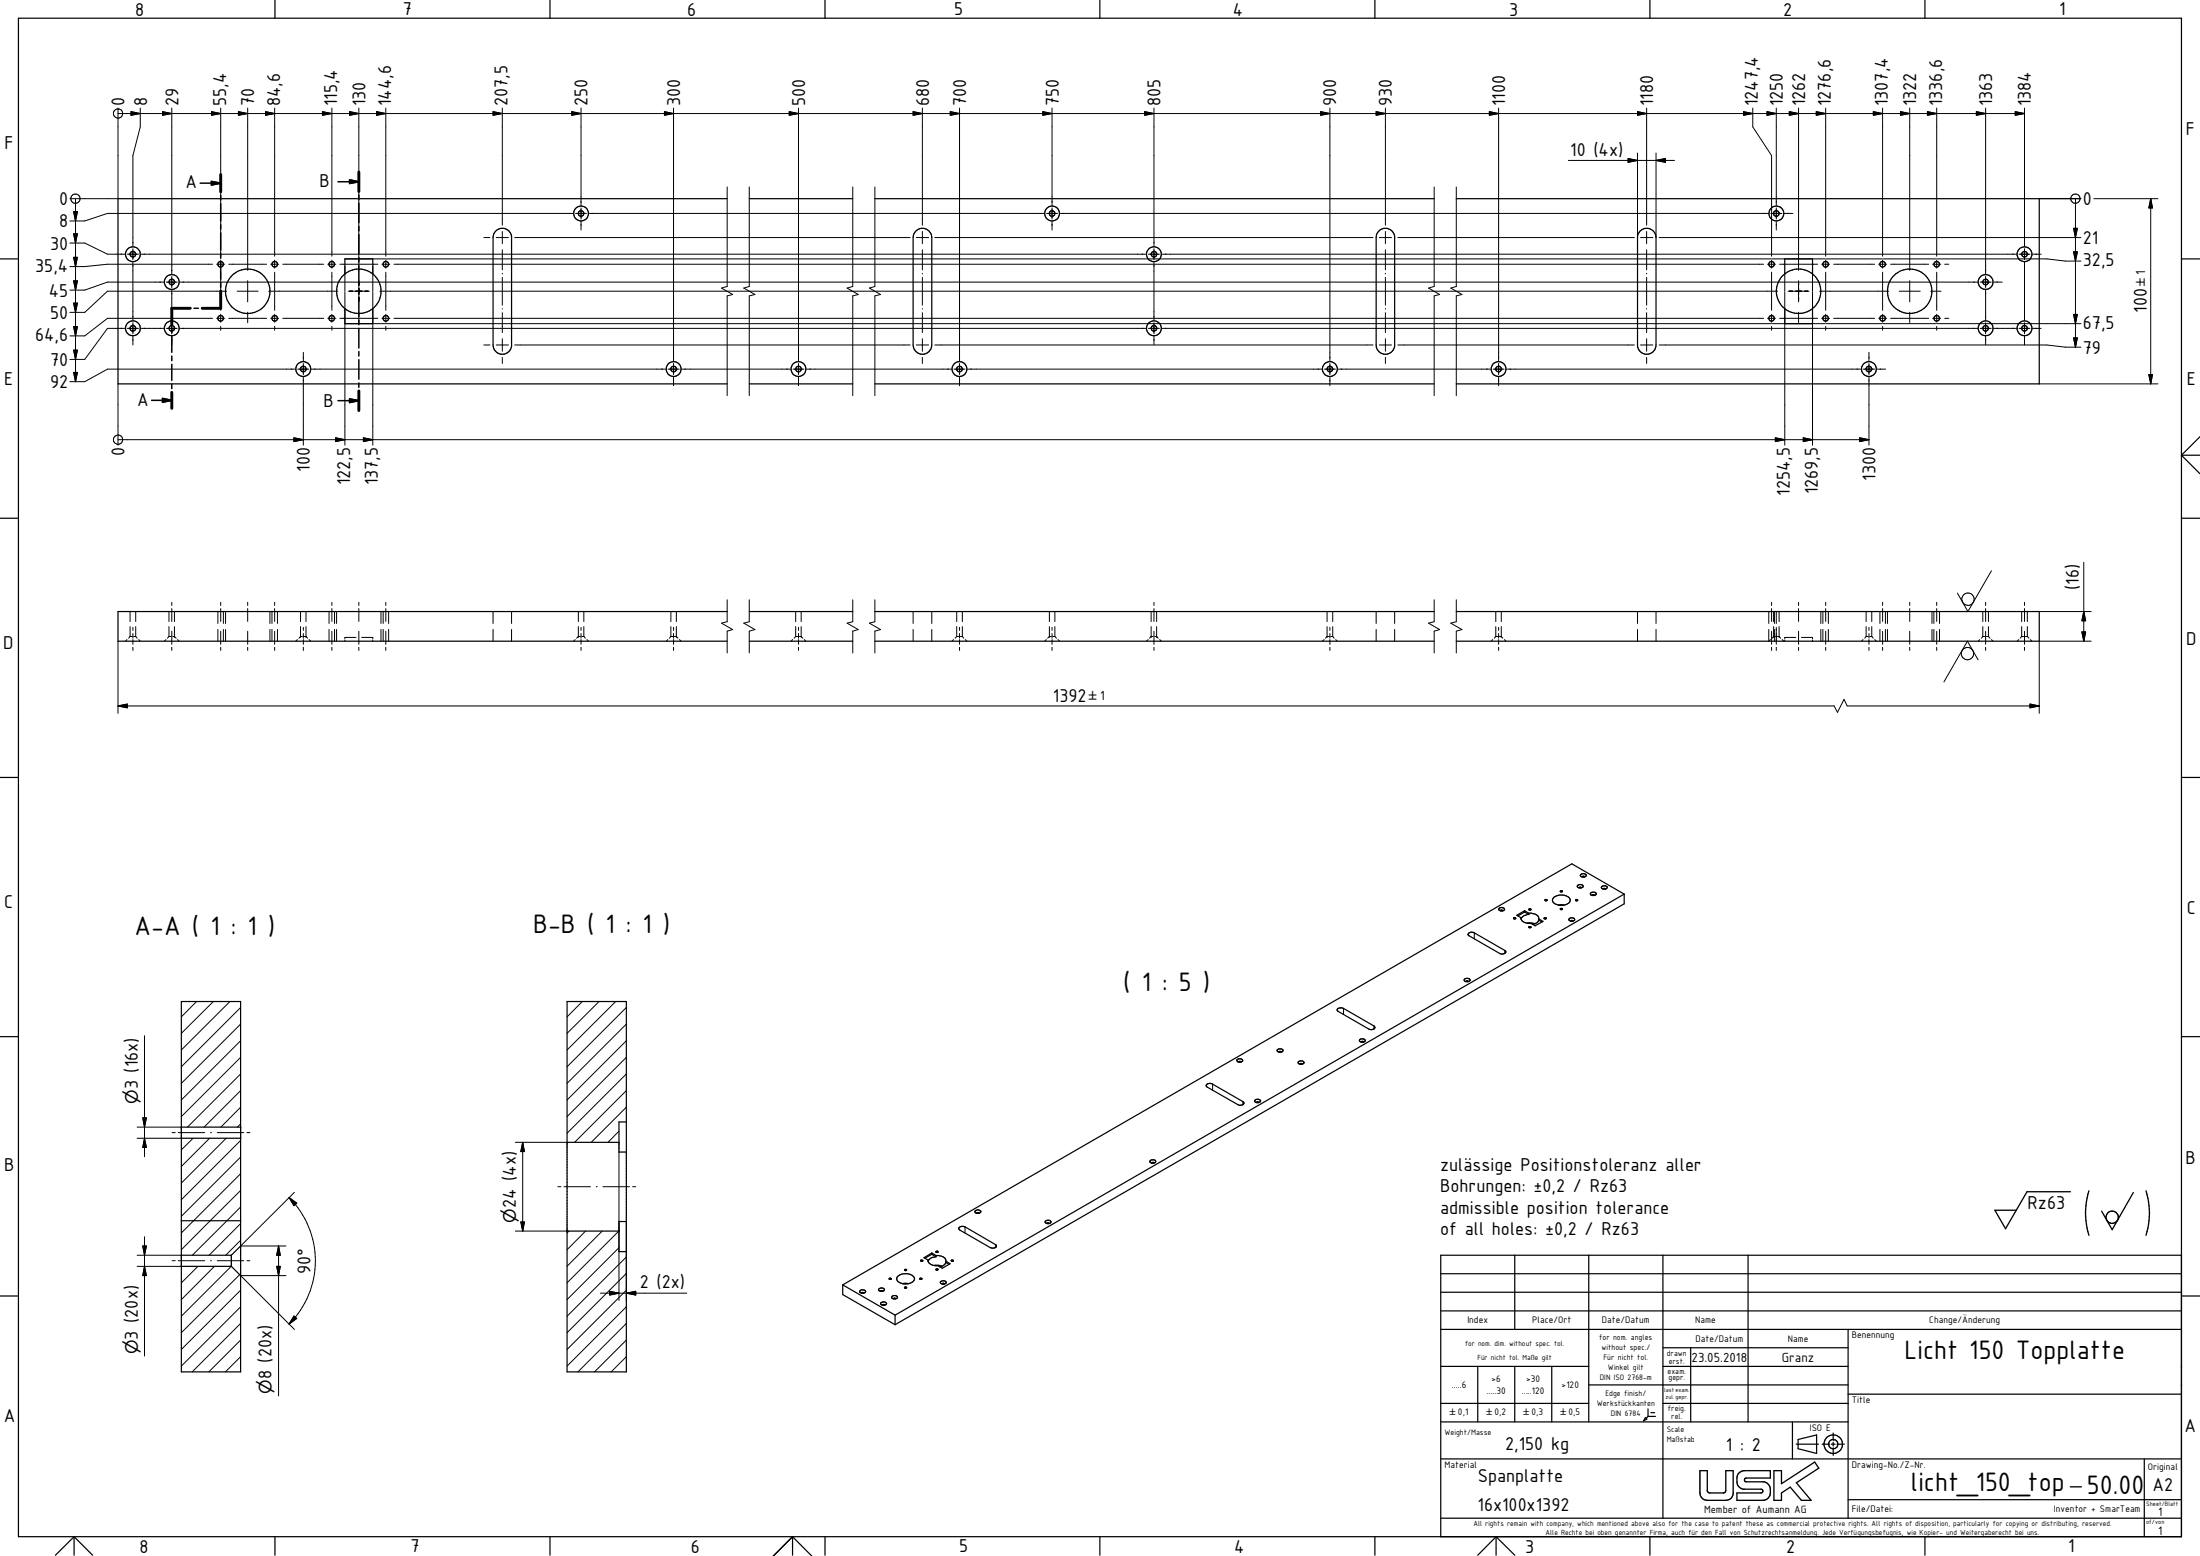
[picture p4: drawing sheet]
<svg xmlns="http://www.w3.org/2000/svg" width="594mm" height="420mm" viewBox="0 0 594 420" stroke-linecap="round" stroke-linejoin="round" font-family="sans-serif">
<g fill="none" stroke="#000" stroke-width=".33">
<path d="M74.2 -.1v5M148.5 -.1v5M222.8 -.1v5M297 -.1v5M371.3 -.1v5M445.5 -.1v5M519.8 -.1v5M5 4.9h584.1v410h-584.1zM196.4 53.7h-164.5v50h164.5M202.3 53.7h28M236.2 53.7h151.1M393.2 53.7h157.5v50h-157.5"/>
<path d="M0 69.9h5M93.1 74v-4.1h7.6v4.1M93.1 74a6 6 0 0 1 7.6 0M93.1 74a6 6 0 0 0 0 9.3M100.7 74a6 6 0 0 1 0 9.3M133.8 62.5a2.5 2.5 0 0 1 2.6-.8 2.5 2.5 0 0 1 1.7 2.1v29.7a2.51 2.51 0 0 1-2.6 2.2 2.51 2.51 0 0 1-2.4-2.5v-29l.3-1.2zM247.3 62.5a2.51 2.51 0 0 1 2.7-.7 2.51 2.51 0 0 1 1.6 2.4v29a2.52 2.52 0 0 1-2.5 2.5 2.52 2.52 0 0 1-2.5-2.5v-29l.2-1.2zM372.3 62.5a2.5 2.5 0 0 1 2.6-.8 2.5 2.5 0 0 1 1.7 2.1v29.7a2.51 2.51 0 0 1-2.7 2.2 2.51 2.51 0 0 1-2.3-2.5v-29l.1-.8zM442.8 62.5a2.52 2.52 0 0 1 2.8-.7 2.52 2.52 0 0 1 1.6 2.4v29a2.51 2.51 0 0 1-2.3 2.5 2.51 2.51 0 0 1-2.7-2.2v-29.7zM481.9 74v-4.1h7.5v4.1M481.9 74a5.9 5.9 0 0 1 7.5 0M481.9 74a5.9 5.9 0 0 0 0 9.3"/>
<path d="M489.4 74a6 6 0 0 1 0 9.3M589.1 69.9h5M93.1 83.3a6.1 6.1 0 0 0 7.6 0M93.1 83.3v4.1h7.6v-4.1M481.9 83.3v4.1h7.5v-4.1M481.9 83.3a6 6 0 0 0 7.5 0M202.3 103.7h28M236.2 103.7h151.1M594.1 117.9l-5 5M0 139.9h5M589.1 122.9l5 5M589.1 122.9h5"/>
<path d="M589.1 139.9h5M196.4 165.1h-164.5v8h164.5M202.3 173.1h28M202.3 165.1h28M236.2 173.1h151.1M236.2 165.1h151.1M393.2 165.1h157.5v8h-157.5M0 209.9h5M589.1 209.9h5M425.9 239.2a.92 .92 0 0 1 1.6 .2 .87 .87 0 0 1-.9 .4 .87 .87 0 0 1-.7-.6zM426.4 239.7l.2-.1 .4 .1M426.9 236.1a.93 .93 0 0 1 1.4 .4 .81 .81 0 0 1-.8 .4 .81 .81 0 0 1-.7-.7z"/>
<path d="M427.2 236.7h.6M427.2 236.7v.1M427.8 236.7v.1M432.5 239.4l1-.2 .5 .4a.83 .83 0 0 1-.8 .5 .83 .83 0 0 1-.7-.6zM396.5 252.1a1.32 1.32 0 0 1 1.6-.2l8.2 4.7a.49 .49 0 0 1 .3 .6 .49 .49 0 0 1-.6 .4l-1.1-.2-8.2-4.7-.3-.3zM404.7 245.4a.93 .93 0 0 1 1.6 .2 .88 .88 0 0 1-.9 .4 .88 .88 0 0 1-.7-.6zM405.2 245.9l.2-.1 .4 .1M408.7 247.9l.5-.1 .1 .2-.3 .2-.3-.2zM410.7 248a1.9 1.9 0 0 0 2 1.3h.7l1.1 .7 2.2-1.2-1.2-.7M411.7 245.9l-2.1 1.2 1.1 .7v.3a2.2 2.2 0 0 1 2.1-1.2M411.7 245.9l1.1 .7M411.7 245.9v.4"/>
<path d="M411.7 246.3l1.1 .6M411.7 246.3l-1.8 1M412.3 249.3l.8-.1 1.4 .2M412.8 246.6a2.04 2.04 0 0 1 2.7 1.9M412.8 246.6v.3M412.9 250.2h.5v.3h-.5zM413 245.4l.4 .1v.2h-.5zM414.5 249.4l-.6 .2M415.5 248.5l-.5 .7-.5 .2M415.5 248.5l.9 .5M417 247.9l.5-.1v.2l-.2 .2-.3-.2zM417.2 243h.6a.28 .28 0 0 1-.3 .3 .28 .28 0 0 1-.3-.3z"/>
<path d="M419.7 242.2a3 3 0 0 1 4.3 .7 1.44 1.44 0 0 1-1.6 1.5 2.82 2.82 0 0 1-3.2-1.1l.1-.7zM420.8 244.4h1.6M421.3 245.4l.4-.1 .2 .2-.4 .1zM421.4 240.6l.4-.1 .1 .2-.4 .1zM423.8 248a.81 .81 0 0 1 .8-.2 .81 .81 0 0 1 .6 .7 .97 .97 0 0 1-1.6-.2zM424.2 248.7h.5M424.2 248.7h.1M424.7 248.7h.1M425.5 243l.2-.1 .4 .2-.5 .2zM429.6 241.1a1.16 1.16 0 0 1 1.4 .1 .82 .82 0 0 1-.7 .7 .82 .82 0 0 1-.9-.6zM430 241.7h.5M430 241.7v.1"/>
<path d="M430.5 241.7v.1M432.9 240.1l.3-.2 .3 .2M438.6 241.4l-14.2-8.1-196.8 113.6M438.6 241.4l-196.9 113.7M438.6 241.4v2.7l-196.9 113.6M0 279.9h5M49 270.4h16v100h-16zM153.1 270.4h16v100h-16zM361.1 272.5a1.69 1.69 0 0 1 1.7-.2l8.2 4.7a.5 .5 0 0 1 .2 .7 .5 .5 0 0 1-.5 .3l-1.1-.2-8.2-4.7-.3-.2zM395.4 264.5a.95 .95 0 0 1 1.6 .2 .96 .96 0 0 1-1.6-.1zM395.9 265.1l.3-.3 .3 .3M589.1 279.9h5"/>
<path d="M325.8 292.9a1.36 1.36 0 0 1 1.6-.2l8.5 5a.96 .96 0 0 1-.7 .8 .96 .96 0 0 1-1-.2l-8.2-4.7-.3-.4zM334 286.2a.95 .95 0 0 1 1.6 .2 .88 .88 0 0 1-.9 .4 .88 .88 0 0 1-.7-.6zM334.5 286.8l.3-.2 .3 .2M338.8 297.2a.95 .95 0 0 1 1.6 .2 .91 .91 0 0 1-1.6-.2zM339.3 297.7l.2-.2 .4 .2M344.9 283.5l.4-.3 .9 .1 .2 .2a.78 .78 0 0 1-.7 .6 .78 .78 0 0 1-.8-.6zM345.4 284.1l.1-.2 .5 .2M350.6 286.7a.93 .93 0 0 1 1.5 .3 .85 .85 0 0 1-.8 .4 .85 .85 0 0 1-.7-.6zM351 287.3h.6M351 287.3h.1M351.6 287.3h.1M367.1 280.8a.82 .82 0 0 1 .9-.3 .82 .82 0 0 1 .6 .6 .94 .94 0 0 1-1.5-.2z"/>
<path d="M367.6 281.4l.2-.2 .4 .2M49 307.4h16M49 304.4h16M153.1 308.5h14M169.1 303h-2v8.1h2M310.6 313.4a.88 .88 0 0 1 1.5 .3 .95 .95 0 0 1-1.6-.1zM311 314l.2-.1 .4 .1M49 329.6h16M49 338.9h13.5M62.5 338.9v3M65 336.4l-2.5 2.5M153.1 332.4h14"/>
<path d="M169.1 329.8h-2v8.2h2M251.6 338.4v.3M251.6 338.7l1.2 .7M251.6 338.7l-1.8 1M251.6 338.4l-2.1 1.2 1.1 .7a1.47 1.47 0 0 0 1.6 1.4M251.6 338.4l1.2 .6M252.8 339.4a2.21 2.21 0 0 0-2.2 1.2M252.8 339v.4M252.8 339a2.22 2.22 0 0 1 2.6 1.4v.5M252.8 337.9l.3-.1 .2 .3-.2 .1zM259 331.5l.7-.3 .9 .1 8.2 4.8a.54 .54 0 0 1 .2 .7 .54 .54 0 0 1-.7 .2l-.9-.1-8.2-4.8-.3-.4zM263.4 326.9a1.04 1.04 0 0 1 1.5 .2 .91 .91 0 0 1-1.6 .1z"/>
<path d="M263.8 327.6l.1-.2 .5 .2M282.2 329.8a.82 .82 0 0 1 .9-.4 .82 .82 0 0 1 .7 .7 .87 .87 0 0 1-.9 .4 .87 .87 0 0 1-.7-.7zM282.7 330.4l.2-.2 .4 .2M409 338.9v20.1M429 338.9v45.1M449 338.9v71.1M472 338.9v45.1M589.1 338.9h-200v76M0 350h5M49 341.9h13.5M62.5 341.9l2.5 2.5M227.6 346.9l14.1 8.2"/>
<path d="M227.6 346.9v2.7l14.1 8.1M232.2 348.6l.4-.3h.6l.5 .4a.82 .82 0 0 1-.8 .5 .82 .82 0 0 1-.7-.6zM232.6 349.2a.31 .31 0 0 1 .3-.2 .31 .31 0 0 1 .3 .2M237.3 348.1a.89 .89 0 0 1 1.5 .2 .87 .87 0 0 1-.8 .4 .87 .87 0 0 1-.7-.6zM237.7 348.7l.2-.2 .4 .2M237.9 351.7l1-.1 .5 .3a.85 .85 0 0 1-.8 .6 .85 .85 0 0 1-.8-.6zM238.3 352.5l.1-.3 .5 .3M240.1 345.2l.4-.1 .2 .2-.4 .2zM240.9 350a.81 .81 0 0 1 .9-.2 .81 .81 0 0 1 .5 .7 1.01 1.01 0 0 1-1.5-.2zM241.2 350.7l.3-.2 .4 .2M241.7 355.1v2.6M242.4 344.7a3.2 3.2 0 0 1 4.5 .4 1.77 1.77 0 0 1-2 1.6 2.38 2.38 0 0 1-2.8-1.4z"/>
<path d="M243.7 346.6h1.6M244.2 342.9v.1M244.3 342.8h.3l.2 .2-.4 .1zM244.4 347.5l.4 .2-.4 .2-.2-.1zM244.8 347.6h.1M248.4 345.3l.4-.2 .1 .3-.3 .1zM248.6 340.3l.6 .1a.28 .28 0 0 1-.3 .2 .28 .28 0 0 1-.3-.3zM252.2 341.7h1.1l1.1 .2M252.8 342.7h.5a.28 .28 0 0 1-.3 .3 .28 .28 0 0 1-.2-.3zM253.9 346.1a.91 .91 0 0 1 1.6 .3 .83 .83 0 0 1-.9 .4 .83 .83 0 0 1-.7-.7zM254.4 341.9l-.6 .2M254.4 346.7l.2-.2 .4 .2"/>
<path d="M255.4 340.9l.9 .5M255.4 340.6l1.2 .6-2.1 1.3-1.2-.7-1.1-.1M255.4 340.9l-.3 .5-.7 .5M256.9 340.3l.6 .1a.28 .28 0 0 1-.4 .2 .28 .28 0 0 1-.2-.3zM389 343.9h200.1M389 348.9h200.1M389.1 354h200M389.1 359h200M499.1 359v50.9M589.1 350h5M389.1 369h39.9M389.1 379h39.9"/>
<path d="M399 369v15M409 369v15M419 369v15M429 374h70.1M449 369h50.1M449 363.9h50.1M449 379h50.1M456.5 363.9v20.1M499.1 376.5h90M389.1 393.9h200M389.1 384h110M444.3 382.8l.4 .4-.9 .5z"/>
<path d="M445 382.5h2M445 380.4v2.1M445 382.5l-.5 .5M445.8 381.5h1M484 384v9.9M485 390h6M485.5 388.7l5-1.2v5l-5-1.3zM492 390h2.1M494.5 390h1M495 387v1.9M495 389.5v1M495 390.9v2.1"/>
<path d="M496 390h2M579 393.9v21M20 414.9l5 5M20 414.9l-5 5M20 414.9v5M74.2 414.9v5M148.5 414.9v5M214 414.9l5.1 5.2M214 414.9l-5.1 5.2M214 414.9v5M222.8 414.9v5M297 414.9v5"/>
<path d="M371.3 414.9v5M389.1 409.9h200M404 414.9l5 5M404 414.9l-5 5M404 414.9v5M445.5 414.9v5M499.1 405h90M519.8 414.9v5"/>
<circle cx="156.9" cy="57.6" r=".76"/>
<circle cx="156.9" cy="57.6" r="2"/>
<circle cx="284.1" cy="57.6" r="2.01"/>
<circle cx="284.1" cy="57.7" r=".74"/>
<circle cx="479.6" cy="57.6" r=".77"/>
<circle cx="479.7" cy="57.6" r="2"/>
<circle cx="35.9" cy="68.7" r="2"/>
<circle cx="35.9" cy="68.7" r=".74"/>
<circle cx="46.4" cy="76.1" r="2.01"/>
<circle cx="46.4" cy="76.2" r=".74"/>
<circle cx="59.6" cy="71.4" r=".77"/>
<circle cx="66.9" cy="78.7" r="6"/>
<circle cx="74.2" cy="71.4" r=".77"/>
<circle cx="89.6" cy="71.4" r=".76"/>
<circle cx="104.2" cy="71.4" r=".76"/>
<circle cx="311.6" cy="68.6" r="2"/>
<circle cx="311.6" cy="68.7" r=".75"/>
<circle cx="478.4" cy="71.4" r=".75"/>
<circle cx="493" cy="71.4" r=".77"/>
<circle cx="508.4" cy="71.4" r=".76"/>
<circle cx="515.7" cy="78.7" r="6"/>
<circle cx="523" cy="71.4" r=".76"/>
<circle cx="536.2" cy="76.1" r=".75"/>
<circle cx="536.2" cy="76.2" r="2"/>
<circle cx="546.7" cy="68.6" r="2"/>
<circle cx="546.7" cy="68.6" r=".74"/>
<circle cx="35.9" cy="88.6" r="2.01"/>
<circle cx="35.9" cy="88.7" r=".76"/>
<circle cx="46.4" cy="88.7" r=".76"/>
<circle cx="46.4" cy="88.6" r="2"/>
<circle cx="59.6" cy="85.9" r=".75"/>
<circle cx="74.2" cy="85.9" r=".75"/>
<circle cx="81.9" cy="99.6" r="2"/>
<circle cx="81.9" cy="99.6" r=".75"/>
<circle cx="89.6" cy="85.9" r=".76"/>
<circle cx="104.2" cy="85.9" r=".74"/>
<circle cx="181.9" cy="99.7" r="2.01"/>
<circle cx="181.9" cy="99.7" r=".75"/>
<circle cx="215.6" cy="99.7" r="2.01"/>
<circle cx="215.6" cy="99.7" r=".74"/>
<circle cx="259.1" cy="99.6" r=".73"/>
<circle cx="259.1" cy="99.6" r="2.01"/>
<circle cx="311.6" cy="88.6" r="2.01"/>
<circle cx="311.6" cy="88.6" r=".74"/>
<circle cx="359.1" cy="99.6" r="2.01"/>
<circle cx="359.1" cy="99.7" r=".74"/>
<circle cx="404.7" cy="99.7" r=".76"/>
<circle cx="404.7" cy="99.7" r="2.01"/>
<circle cx="478.4" cy="86" r=".75"/>
<circle cx="493" cy="86" r=".76"/>
<circle cx="504.7" cy="99.7" r="2.01"/>
<circle cx="504.7" cy="99.7" r=".74"/>
<circle cx="508.4" cy="85.9" r=".74"/>
<circle cx="523" cy="86" r=".76"/>
<circle cx="536.2" cy="88.6" r=".75"/>
<circle cx="536.2" cy="88.6" r="2.01"/>
<circle cx="546.7" cy="88.6" r="2.02"/>
<circle cx="546.7" cy="88.6" r=".73"/>
<circle cx="495" cy="389.9" r="1.25"/>
<circle cx="495" cy="390" r="2.52"/>
</g>
<g fill="none" stroke="#000" stroke-width=".27">
<path d="M31.9 29.2v24.5h-13M31.9 30.7h514.8M35.4 30.2l2.5 .5-2.5 .4zM37.9 29.2v5.1l-2 7.7v24.5M43.9 30.2l2.5 .5-2.5 .4zM46.4 29.2v44.8M57.1 30.2l2.5 .5-2.5 .4zM59.6 29.2v40M64.4 30.2l2.5 .5-2.5 .4zM66.9 29.2v43.8M71.7 30.2l2.5 .5-2.5 .4zM74.2 29.2v40"/>
<path d="M87.1 30.2l2.5 .5-2.5 .4zM89.6 29.2v40M94.4 30.2l2.5 .5-2.5 .4zM96.9 29.2v43.8M101.7 30.2l2.5 .5-2.5 .4zM104.2 29.2v40M133.1 30.2l2.5 .5-2.5 .4zM135.6 29.2v31.6M154.4 30.2l2.5 .5-2.5 .4zM156.9 29.2v26.3M179.4 30.2l2.5 .5-2.5 .4zM181.9 29.2v68.3"/>
<path d="M213.1 30.2l2.5 .5-2.5 .4zM215.6 29.2v68.3M246.6 30.2l2.5 .5-2.5 .4zM249.1 29.2v31.6M256.6 30.2l2.5 .5-2.5 .4zM259.1 29.2v68.3M281.6 30.2l2.5 .5-2.5 .4zM284.1 29.2v26.3M309.1 30.2l2.5 .5-2.5 .4zM311.6 29.2v37.3M356.6 30.2l2.5 .5-2.5 .4zM359.1 29.2v68.3"/>
<path d="M371.6 30.2l2.5 .5-2.5 .4zM374.1 29.2v31.6M402.2 30.2l2.5 .5-2.5 .4zM404.7 29.2v68.3M442.2 30.2l2.4 .5-2.4 .4zM444.6 29.2v31.6M470.8 30.2l2.5 .5-2.5 .4zM473.3 29.2v5.1l5.1 7.7v15.5M477.2 30.2l2.5 .5-2.5 .4zM479.7 29.2v26.3M483.2 30.2l2.5 .5-2.5 .4zM485.7 29.2v43.8"/>
<path d="M490.5 30.2l2.5 .5-2.5 .4zM493 29.2v40M505.9 30.2l2.5 .5-2.5 .4zM508.4 29.2v40M513.2 30.2l2.5 .5-2.5 .4zM515.7 29.2v43.8M520.5 30.2l2.5 .5-2.5 .4zM523 29.2v40M533.7 30.2l2.5 .5-2.5 .4zM536.2 29.2v44.8M544.2 30.2l2.5 .5-2.5 .4zM546.7 29.2v37.3"/>
<path d="M19.9 57.2h1l-.5 2.5zM20.4 53.7v49.4M154.7 57.6h-125.7l-6.1 2.1h-4M155.4 57.6h3M156.9 56.1v3.1M156.9 59.8v2.3M159.1 57.6h122.8M196.4 50.5v26.9l-1.6 .4 3 1.7-1.4 .4v26.9M202.3 50.5v26.9l-1.5 .4 3.1 1.7-1.6 .4v26.9M230.3 50.5v26.9l-1.6 .4 3.1 1.7-1.5 .4v26.9M236.2 50.5v26.9l-1.4 .4 3 1.7-1.6 .4v26.9M282.6 57.6h3"/>
<path d="M284.1 56.1v3.1M284.1 59.8v2.3M286.3 57.6h191.2M387.3 50.5v26.9l-1.6 .4 3.1 1.7-1.5 .4v26.9M393.2 50.5v26.9l-1.4 .4 3 1.7-1.6 .4v26.9M423.5 43.3h28.7M439.6 42.8l2.6 .5-2.6 .5zM442.2 41.3v22.7M447.2 43.3l2.5-.5v1zM447.2 41.3v22.7M478.2 57.6h3M478.4 57.8v11.4"/>
<path d="M479.7 56.1v3.1M479.7 59.8v2.3M481.9 57.6h2.2M550.7 53.7h11.2M560.4 53.7v40M565.4 53.7h17.3M580.8 53.7l.4 2.4h-.9zM580.8 53.7v50M18.9 65.6h4l6.1 3h4.7M19.9 63.1h1l-.5 2.5zM19.9 69.5h1l-.5 2.5zM19.9 75.8h1l-.5 2.5z"/>
<path d="M34.4 68.6h3M35.8 71.3h-6.8l-6.1 .7h-4M35.9 67.2v2.9M35.9 70.8v15.7M36 71.3h21.4M38 68.6h21.5M44.2 76.2h-15.2l-6.1 2.1h-4M44.9 76.2h3M46.3 78.6h-17.3l-6.1 5.7h-4M46.4 74.7v3M46.4 78.3v8.2M46.5 78.6h14.7"/>
<path d="M48.5 76.2h18.3M58.5 71.3h2.2M59.6 70.2v2.2M59.6 73.5v5M59.6 78.8v5M59.7 68.6h14.4M61.8 71.3h5M64 78.6h5.7M66.9 75.8v5.7M67 76.2h29.8M67 71.3h5M72.6 78.6h18.6"/>
<path d="M73.1 71.3h2.2M74.2 70.2v2.2M74.2 73.5v5M74.2 78.8v5M74.3 68.6h15.2M76.4 71.3h11M88.5 71.3h2.2M89.6 70.2v2.2M89.6 73.5v5M89.6 78.8v5M89.7 68.6h14.4M91.8 71.3h5"/>
<path d="M93.1 71.9v6.6M93.1 78.8v41.4M93.1 69.9h11M94.1 78.6h5.6M96.9 75.8v5.7M97 76.2h38.6M97 71.3h5M100.7 71.9v6.6M100.7 78.8v41.4M102.6 78.6h33M103.1 71.3h2.2M104.2 70.2v2.2"/>
<path d="M104.2 73.5v5M104.2 78.8v5M104.3 68.6h31.3M104.3 69.9h31.3M106.4 71.3h29.2M130.6 64.2h1.7M134 64.2h3.3M135.6 62.5v3.3M135.6 67.5v5.4M135.6 73.8v.2M135.6 74.9v7.5M135.8 78.6h113.2"/>
<path d="M135.8 68.6h113.2M135.8 76.2h113.2M135.8 71.3h113.2M135.8 69.9h113.2M139 64.2h106.8M247.4 64.2h3.4M249.1 62.5v3.3M249.1 67.5v5.4M249.1 73.8v.2M249.1 74.9v7.5M249.2 78.6h124.8M249.2 68.6h60.3"/>
<path d="M249.2 76.2h124.8M249.2 71.3h62.3M249.2 69.9h62.3M252.4 64.2h59.1M310.1 68.6h3M311.6 67.2v2.9M311.6 70.8v15.7M311.7 71.3h62.3M311.7 64.2h59.1M311.7 69.9h62.3M313.8 68.6h60.2M372.5 64.2h3.3"/>
<path d="M374.1 62.5v3.3M374.1 67.5v5.4M374.1 73.8v.2M374.1 74.9v7.5M374.2 78.6h70.4M374.2 68.6h70.4M374.2 76.2h70.4M374.2 71.3h70.4M374.2 69.9h70.4M377.5 64.2h63.8M443 64.2h3.3M444.6 62.5v3.3"/>
<path d="M444.6 67.5v5.4M444.6 73.8v.2M444.6 74.9v7.5M444.8 78.6h35.2M444.8 68.6h33.5M444.8 76.2h40.8M444.8 71.3h31.4M444.8 69.9h33.5M448 64.2h98.6M477.3 71.3h2.1M478.4 70.2v2.2M478.4 73.5v5"/>
<path d="M478.4 78.8v5M478.5 68.6h14.4M478.5 69.9h14.4M480.5 71.3h5.1M481.9 74v4.5M481.9 78.8v41.4M482.8 78.6h5.7M485.7 75.8v5.7M485.8 76.2h29.8M485.8 71.3h5M489.4 74v4.5M489.4 78.8v41.4"/>
<path d="M491.3 78.6h18.7M491.9 71.3h2.2M493 70.2v2.2M493 73.5v5M493 78.8v5M493.1 68.6h15.2M493.1 69.9h15.2M495.2 71.3h11M507.3 71.3h2.2M508.4 70.2v2.2M508.4 73.5v5M508.4 78.8v5"/>
<path d="M508.5 68.6h14.4M508.5 69.9h14.4M510.5 71.3h5.1M512.9 78.6h5.6M515.7 75.8v5.7M515.8 76.2h18.2M515.8 71.3h5M521.4 78.6h2.8M521.9 71.3h2.2M523 70.2v2.2M523 73.5v5M523 78.8v5"/>
<path d="M523.1 68.6h21.4M523.1 69.9h23.5M525.1 71.3h1.1M534.7 76.2h3M536.2 74.7v3M536.2 78.3v8.2M538.3 76.2h2.4M545.2 68.6h3M546.7 67.2v2.9M546.7 70.8v15.7M546.8 64.2h15.1M546.8 69.9h5.9l5.1 .6h4.1"/>
<path d="M548.8 68.6h2.4M559.9 61.7h1.1l-.6 2.5zM559.9 68h1.1l-.6 2.5zM19.9 81.8h1l-.5 2.5zM19.9 88.2h1l-.5 2.5zM19.9 94.6h1l-.5 2.4zM33.7 88.7h-4.7l-6.1 8.3h-4M34.4 88.7h3M35.8 86h-6.8l-6.1 4.7h-4M35.9 87.1v3M35.9 90.8v2.4M36 86h10.3"/>
<path d="M38 88.7h6.2M44.9 88.7h3M46.4 87.1v3M46.4 90.8v2.4M46.5 86h10.9M48.5 88.7h11M58.5 86h2.2M59.6 84.9v2.1M59.6 88.1v1.1M59.7 88.7h14.4M61.8 86h5M66.9 84.3v2.8"/>
<path d="M67 86h5M73.1 86h2.2M74.2 84.9v2.1M74.2 88.1v1.1M74.3 88.7h15.2M76.4 86h11M79.7 99.7h-50.7l-6.1 3.4h-4M80.4 99.7h3M81.9 95.1v2.4M81.9 98.2v3M84.1 99.7h95.6M88.5 86h2.2"/>
<path d="M89.6 84.9v2.1M89.6 88.1v1.1M89.7 88.7h14.4M91.8 86h5M93.1 87.4h11M96.9 84.3v2.8M97 86h5M103.1 86h2.2M104.2 84.9v2.1M104.2 88.1v1.1M104.3 88.7h31.3M104.3 87.4h31.3"/>
<path d="M106.4 86h29.2M130.6 93.2h1.7M134 93.2h3.3M135.6 83.3v.2M135.6 84.4v5.4M135.6 91.5v3.3M135.6 96.5v1.7M135.8 88.7h113.2M135.8 86h113.2M135.8 87.4h113.2M139 93.2h106.8M180.4 99.7h3"/>
<path d="M181.9 98.2v3M184.1 99.7h29.3M214.1 99.7h3M215.6 98.2v3M217.8 99.7h39.1M247.4 93.2h3.4M249.1 83.3v.2M249.1 84.4v5.4M249.1 91.5v3.3M249.1 96.5v1.7M249.2 88.7h60.3M249.2 86h62.3"/>
<path d="M249.2 87.4h62.3M252.4 93.2h59.1M257.6 99.7h3M259.1 98.2v3M261.3 99.7h95.7M310.1 88.7h3M311.6 87.1v3M311.6 90.8v2.4M311.7 86h62.3M311.7 87.4h62.3M311.7 93.2h59.1M313.8 88.7h60.2"/>
<path d="M357.6 99.7h3M359.1 98.2v3M361.3 99.7h41.2M372.5 93.2h3.3M374.1 83.3v.2M374.1 84.4v5.4M374.1 91.5v3.3M374.1 96.5v1.7M374.2 88.7h70.4M374.2 86h70.4M374.2 87.4h70.4M377.5 93.2h63.8"/>
<path d="M403.2 99.7h3M404.7 98.2v3M406.8 99.7h95.7M443 93.2h3.3M444.6 83.3v.2M444.6 84.4v5.4M444.6 91.5v3.3M444.6 96.5v1.7M444.8 88.7h33.5M444.8 86h31.4M444.8 87.4h33.5M448 93.2h88.1"/>
<path d="M477.3 86h2.1M478.4 84.9v2.1M478.4 88.1v1.1M478.5 88.7h14.4M478.5 87.4h14.4M480.5 86h5.1M485.7 84.3v2.8M485.8 86h5M491.9 86h2.2M493 84.9v2.1M493 88.1v1.1M493.1 88.7h15.2"/>
<path d="M493.1 87.4h15.2M495.2 86h11M503.2 99.7h3M504.7 95.1v2.4M504.7 98.2v3M506.8 99.7h2.4M507.3 86h2.2M508.4 84.9v2.1M508.4 88.1v1.1M508.5 88.7h14.4M508.5 87.4h14.4M510.5 86h5.1"/>
<path d="M515.7 84.3v2.8M515.8 86h5M521.9 86h2.2M523 84.9v2.1M523 88.1v1.1M523.1 88.7h10.9M523.1 87.4h13M525.1 86h1.1M534.7 88.7h3M536.2 87.1v3M536.2 90.8v2.4M536.3 87.4h10.3"/>
<path d="M536.3 93.2h10.3M538.3 88.7h6.2M545.2 88.7h3M546.7 87.1v3M546.7 90.8v2.4M546.8 87.4h15.1M546.8 93.2h5.9l5.1 .5h4.1M548.8 88.7h2.4M559.9 84.9h1.1l-.6 2.5zM559.9 91.2h1.1l-.6 2.5zM19.9 100.6h1l-.5 2.5zM31.9 103.7v16.5"/>
<path d="M31.9 118.7h472.8M79.4 118.2l2.5 .5-2.5 .5zM81.9 101.8v18.4M90.6 118.2l2.5 .5-2.5 .5zM98.1 118.2l2.6 .5-2.6 .5zM181.9 101.8v2.4M215.6 101.8v2.4M259.1 101.8v2.4M359.1 101.8v2.4M404.7 101.8v2.4M479.4 118.2l2.5 .5-2.5 .5zM486.9 118.2l2.5 .5-2.5 .5z"/>
<path d="M502.2 118.2l2.5 .5-2.5 .5zM504.7 101.8v18.4M550.7 103.7h32M580.3 101.2h.9l-.4 2.5zM537.8 154.1l-6.4 11-2.8-5M562.7 151.8v21.3M31.9 173.1v19.5M34.3 172.7l-.4 .4M35.1 165.1v2.7M35.1 169.2v2.7M35.1 171.9h.5M35.1 171.9l-.4 .4"/>
<path d="M35.9 169.4v.8M35.9 171.1v1.2M35.9 172.7v1.3M35.9 174.8v.8M36.1 171.9h.5M36.6 165.1v2.7M36.6 169.2v2.7M36.6 171.9l.4 .4M37.5 172.7l.4 .4M44.8 172.7l-.4 .4M45.6 171.9h.5M45.6 171.9l-.4 .4"/>
<path d="M45.6 165.1v2.7M45.6 169.2v2.7M46.4 162.6v.9M46.4 164.3v3.5M46.4 170.5v3.5M46.4 174.8v.8M46.6 171.9h.5M47.1 171.9h.1M47.1 171.9l.5 .4M47.1 165.1v2.7M47.1 169.2v2.7M48 172.7l.4 .4"/>
<path d="M58.8 165.1v3.3M58.8 170v3.1M59.6 162.6v.9M59.6 164.3v3.5M59.6 170.5v3.5M59.6 174.8v.8M60.3 165.1v3.3M60.3 170v3.1M60.9 165.1v3.3M60.9 170v3.1M66.9 162.6v.9M66.9 164.3v3.5"/>
<path d="M66.9 170.5v3.5M66.9 174.8v.8M72.9 165.1v3.3M72.9 170v3.1M73.4 165.1v3.3M73.4 170v3.1M74.2 162.6v.9M74.2 164.3v3.5M74.2 170.5v3.5M74.2 174.8v.8M74.9 165.1v3.3M74.9 170v3.1"/>
<path d="M80.3 172.7l-.4 .4M81.1 171.9h.1M81.1 165.1v2.7M81.1 169.2v2.7M81.1 171.9h.6M81.1 171.9l-.4 .4M81.9 169.4v.8M81.9 171.1v1.2M81.9 172.7v1.3M81.9 174.8v.8M82.1 171.9h.5M82.6 171.9h.1"/>
<path d="M82.6 165.1v2.7M82.6 169.2v2.7M82.6 171.9l.5 .4M83.5 172.7l.4 .4M88.9 165.1v3.3M88.9 170v3.1M89.6 162.6v.9M89.6 164.3v3.5M89.6 170.5v3.5M89.6 174.8v.8M90.3 165.1v3.3M90.3 170v3.1"/>
<path d="M90.9 165.1v3.3M90.9 170v3.1M93.1 172.8v.3M96.1 172.1h-3v.4M96.9 162.6v.9M96.9 164.3v3.5M96.9 170.5v3.5M96.9 174.8v.8M97.7 172.1h3v.4M100.7 172.8v.3M102.9 165.1v3.3M102.9 170v3.1"/>
<path d="M103.5 165.1v3.3M103.5 170v3.1M104.2 162.6v.9M104.2 164.3v3.5M104.2 170.5v3.5M104.2 174.8v.8M104.9 165.1v3.3M104.9 170v3.1M133.1 165.1v3.3M133.1 170v3.1M138.1 165.1v3.3M138.1 170v3.1"/>
<path d="M155.3 172.7l-.4 .4M156.2 171.9h.1M156.2 165.1v2.7M156.2 169.2v2.7M156.2 171.9h.4M156.2 171.9l-.5 .4M156.9 169.4v.8M156.9 171.1v1.2M156.9 172.7v1.3M156.9 174.8v.8M157.2 171.9h.5M157.7 165.1v2.7"/>
<path d="M157.7 169.2v2.7M157.7 171.9l.4 .4M158.5 172.7l.4 .4M180.3 172.7l-.4 .4M181.2 165.1v2.7M181.2 169.2v2.7M181.2 171.9h.5M181.2 171.9l-.5 .4M181.9 169.4v.8M181.9 171.1v1.2M181.9 172.7v1.3M181.9 174.8v.8"/>
<path d="M182.1 171.9h.5M182.6 171.9h.1M182.6 165.1v2.7M182.6 169.2v2.7M182.6 171.9l.5 .4M183.5 172.7l.4 .4M196.4 162v5.9l-1.6 .4 3 1.7-1.4 .4v5.9M202.3 162v5.9l-1.5 .4 3.1 1.7-1.6 .4v5.9M214 172.7l-.4 .4M214.9 165.1v2.7M214.9 169.2v2.7M214.9 171.9h.5"/>
<path d="M214.9 171.9l-.5 .4M215.6 169.4v.8M215.6 171.1v1.2M215.6 172.7v1.3M215.6 174.8v.8M215.9 171.9h.4M216.3 171.9h.1M216.3 165.1v2.7M216.3 169.2v2.7M216.3 171.9l.5 .4M217.2 172.7l.4 .4M230.3 162v5.9l-1.6 .4 3.1 1.7-1.5 .4v5.9"/>
<path d="M236.2 162v5.9l-1.4 .4 3 1.7-1.6 .4v5.9M246.6 165.1v3.3M246.6 170v3.1M251.6 165.1v3.3M251.6 170v3.1M257.5 172.7l-.4 .4M258.3 165.1v2.7M258.3 169.2v2.7M258.3 171.9h.6M258.3 171.9l-.4 .4M259.1 169.4v.8M259.1 171.1v1.2"/>
<path d="M259.1 172.7v1.3M259.1 174.8v.8M259.4 171.9h.5M259.9 165.1v2.7M259.9 169.2v2.7M259.9 171.9l.4 .4M260.7 172.7l.4 .4M282.5 172.7l-.4 .4M283.4 171.9h.1M283.4 165.1v2.7M283.4 169.2v2.7M283.4 171.9h.4"/>
<path d="M283.4 171.9l-.5 .4M284.1 169.4v.8M284.1 171.1v1.2M284.1 172.7v1.3M284.1 174.8v.8M284.3 171.9h.6M284.9 165.1v2.7M284.9 169.2v2.7M284.9 171.9l.4 .4M285.7 172.7l.4 .4M310 172.7l-.4 .4M310.8 171.9h.1"/>
<path d="M310.8 171.9h.6M310.8 171.9l-.4 .4M310.8 165.1v2.7M310.8 169.2v2.7M311.6 162.6v.9M311.6 164.3v3.5M311.6 170.5v3.5M311.6 174.8v.8M311.9 171.9h.4M312.3 171.9h.1M312.3 171.9l.5 .4M312.3 165.1v2.7"/>
<path d="M312.3 169.2v2.7M313.2 172.7l.4 .4M357.6 172.7l-.5 .4M358.4 171.9h.1M358.4 165.1v2.7M358.4 169.2v2.7M358.4 171.9h.5M358.4 171.9l-.5 .4M359.1 169.4v.8M359.1 171.1v1.2M359.1 172.7v1.3M359.1 174.8v.8"/>
<path d="M359.4 171.9h.5M359.9 165.1v2.7M359.9 169.2v2.7M359.9 171.9l.4 .4M360.7 172.7l.4 .4M371.6 165.1v3.3M371.6 170v3.1M376.6 165.1v3.3M376.6 170v3.1M387.3 162v5.9l-1.6 .4 3.1 1.7-1.5 .4v5.9M393.2 162v5.9l-1.4 .4 3 1.7-1.6 .4v5.9M403.1 172.7l-.4 .4"/>
<path d="M403.9 165.1v2.7M403.9 169.2v2.7M403.9 171.9h.5M403.9 171.9l-.4 .4M404.7 169.4v.8M404.7 171.1v1.2M404.7 172.7v1.3M404.7 174.8v.8M404.9 171.9h.5M405.4 171.9h.1M405.4 165.1v2.7M405.4 169.2v2.7"/>
<path d="M405.4 171.9l.4 .4M406.2 172.7l.5 .4M442.2 165.1v3.3M442.2 170v3.1M447.2 165.1v3.3M447.2 170v3.1M477.6 165.1v3.3M477.6 170v3.1M478.1 172.7l-.4 .4M478.4 162.6v.9M478.4 164.3v3.5M478.4 170.5v3.5"/>
<path d="M478.4 174.8v.8M478.9 171.9h.1M478.9 165.1v2.7M478.9 169.2v2.7M478.9 171.9h.5M478.9 171.9l-.4 .4M479.2 165.1v3.3M479.2 170v3.1M479.7 165.1v3.3M479.7 169.4v4.6M479.7 174.8v.8M479.9 171.9h.5"/>
<path d="M480.4 171.9h.1M480.4 165.1v2.7M480.4 169.2v2.7M480.4 171.9l.4 .4M481.3 172.7l.4 .4M481.9 172.8v.3M484.9 172.1h-3v.4M485.7 162.6v.9M485.7 164.3v3.5M485.7 170.5v3.5M485.7 174.8v.8M486.4 172.1h3v.4"/>
<path d="M489.4 172.8v.3M491.7 165.1v3.3M491.7 170v3.1M492.2 165.1v3.3M492.2 170v3.1M493 162.6v.9M493 164.3v3.5M493 170.5v3.5M493 174.8v.8M493.7 165.1v3.3M493.7 170v3.1M503.1 172.7l-.4 .4"/>
<path d="M503.9 165.1v2.7M503.9 169.2v2.7M503.9 171.9h.5M503.9 171.9l-.4 .4M504.7 169.4v.8M504.7 171.1v1.2M504.7 172.7v1.3M504.7 174.8v.8M504.9 171.9h.5M505.4 165.1v2.7M505.4 169.2v2.7M505.4 171.9l.4 .4"/>
<path d="M506.3 172.7l.4 .4M507.6 165.1v3.3M507.6 170v3.1M508.4 162.6v.9M508.4 164.3v3.5M508.4 170.5v3.5M508.4 174.8v.8M509.1 165.1v3.3M509.1 170v3.1M509.7 165.1v3.3M509.7 170v3.1M515.7 162.6v.9"/>
<path d="M515.7 164.3v3.5M515.7 170.5v3.5M515.7 174.8v.8M521.7 165.1v3.3M521.7 170v3.1M522.2 165.1v3.3M522.2 170v3.1M523 162.6v.9M523 164.3v3.5M523 170.5v3.5M523 174.8v.8M523.7 165.1v3.3"/>
<path d="M523.7 170v3.1M534.2 178.2l-2.9-5.1-6.4 11M534.6 172.7l-.4 .4M535.4 171.9h.5M535.4 171.9l-.4 .4M535.4 165.1v2.7M535.4 169.2v2.7M536.2 162.6v.9M536.2 164.3v3.5M536.2 170.5v3.5M536.2 174.8v.8M536.4 171.9h.5"/>
<path d="M536.9 171.9l.5 .4M536.9 165.1v2.7M536.9 169.2v2.7M537.8 172.7l.4 .4M545.1 172.7l-.4 .4M545.9 171.9h.5M545.9 171.9l-.4 .4M545.9 165.1v2.7M545.9 169.2v2.7M546.7 162.6v.9M546.7 164.3v3.5M546.7 170.5v3.5"/>
<path d="M546.7 174.8v.8M546.9 171.9h.5M547.4 171.9l.5 .4M547.4 165.1v2.7M547.4 169.2v2.7M548.3 172.7l.4 .4M550.7 165.1h14M562.2 170.6h1l-.5 2.5zM562.7 165.1l.5 2.5h-1zM564.7 173.1h-14v19.5M31.9 190.6l2.5-.5v1zM31.9 190.6h463.4l.9 1.8 1.8-3.6 .8 1.8h51.9"/>
<path d="M548.2 190.1l2.5 .5-2.5 .5zM398.1 251.9v1.6M406.3 256.6v.8M39 279.7v32.7M53.1 270.4l-4.1 4.2M57.6 270.4l-8.6 8.6M62.1 270.4l-13.1 13.1M65 276.5l-16 16M65 272l-16 16M157.2 270.4l-4.1 4.2M161.8 270.4l-8.7 8.6M166.3 270.4l-13.2 13.1"/>
<path d="M169.1 276.5l-16 16M169.1 272l-16 16M362.8 272.3v1.7M371 277v.8M65 299l-5.4 5.4M65 294.5l-9.9 9.9M65 290l-14.4 14.4M65 285.5l-16 16M65 281l-16 16M169.1 299l-9.5 9.5M169.1 294.5l-13.9 14M169.1 290l-16 16"/>
<path d="M169.1 285.5l-16 16M169.1 281l-16 16M327.4 292.7v1.7M335.6 297.4v.9M37 304.4h12M37 307.4h12M38.6 301.9h.9l-.5 2.5zM39 307.4l.5 2.5h-.9zM46.5 305.8h.8M48.1 305.8h7.2M52.1 307.4l-3.1 3.1M56.6 307.4l-7.6 7.6"/>
<path d="M56.8 305.8h.3M58.7 305.8h7.1M61.1 307.4l-12.1 12.1M65 316.9l-16 16M65 312.4l-16 16M65 307.9l-16 16.1M65 303.5l-.9 .9M66.7 305.8h.8M139.2 308.5h13.9M141.1 308.5l.5 2.5h-1zM141.1 308.5v23.9M167.1 305.5l-2.9 3"/>
<path d="M167.1 311.1v9.3M37 338.9h12M38.6 336.4h.9l-.5 2.5zM39 333.9v32.3M65 325.9l-13.1 13M65 321.5l-16 16M65 334.9l-4 4M65 330.4l-8.5 8.5M75.2 336.4l.5 2.5h-1zM75.2 336.4v40.5M78.1 323.4l2 1.5-.7 .7zM78.1 323.4a24.1 24.1 0 0 1 0 34.1"/>
<path d="M79.5 322l-14.5 14.4h12.2M139.2 332.4h13.9M140.6 330h1l-.5 2.4zM150.6 320.4h.9M152.3 320.4h7.1M153.6 332.4l-.5 .5M158.1 332.4l-5 5.1M161 320.4h.3M162.6 332.4l-9.5 9.5M162.8 320.4h7.2M167.1 332.4l-14 14M167.1 336.9l-14 14"/>
<path d="M167.1 320.6v30.6M169.1 339.4l-16 16M169.1 329.8v21.4M170.8 320.4h.9M260.6 331.3v1.6M268.8 336.1v.8M37 341.9h12M39 341.9l.5 2.5h-.9zM46.5 340.4h.8M48.1 340.4h7.2M53.5 341.9l-4.5 4.5M56.8 340.4h.3"/>
<path d="M57.9 341.9l-8.9 9M58.7 340.4h7.1M62.4 341.9l-13.4 13.5M64.7 344.2l-15.7 15.7M65 357.4l-13.1 13M65 352.9l-16 16M65 348.4l-16 16M66.7 340.4h.8M74.7 341.9h1l-.5 2.5zM77.2 344.4h-12.2l14.5 14.6M79.4 355.4l.7 .6-2 1.5zM162.1 349.2h23.3"/>
<path d="M164.6 348.7l2.5 .5-2.5 .5zM169.1 349.2l2.6-.5v1zM169.1 357.4l-13.1 13M169.1 352.9l-16 16M169.1 348.4l-16 16M169.1 343.9l-16 16M65 366.3l-4.1 4.1M65 361.8l-8.6 8.6M169.1 366.3l-4.1 4.1M169.1 361.8l-8.6 8.6"/>
<circle cx="31.9" cy="30.6" r="1.25"/>
<circle cx="20.4" cy="53.6" r="1.25"/>
<circle cx="560.5" cy="53.6" r="1.24"/>
<circle cx="31.9" cy="118.7" r="1.25"/>
<circle cx="531.3" cy="176.5" r="1.67"/>
<circle cx="531.4" cy="161.8" r="1.66"/>
</g>
<g fill="#000">
<circle cx="49" cy="304.4" r=".16"/>
<circle cx="65" cy="304.4" r=".16"/>
<circle cx="153.1" cy="332.4" r=".16"/>
<circle cx="167.1" cy="332.4" r=".16"/>
<circle cx="65" cy="344.4" r=".16"/>
<circle cx="589.1" cy="374" r=".18"/>
<circle cx="589.1" cy="369" r=".18"/>
</g>
<g fill="none" stroke="#000" stroke-width=".41">
<path d="M54.1 49.5h5.5M57.1 49l2.5 .5-2.5 .5zM59.6 47.1v4.7M59.6 52.8v1.2M59.6 55v4.7M91.3 49.1h5.6M94.4 48.6l2.5 .5-2.5 .4zM96.9 46.5v5.2M96.9 52.7v1.2M96.9 54.9v5.2M59.6 60.7v1.2M59.6 62.9v4.6"/>
<path d="M59.6 68.5v1.2M59.6 70.7v4.7M59.6 76.4v1.2M59.6 78.6v4.6h-5M96.9 61.1v1.2M96.9 63.3v5.3M96.9 69.6v1.2M96.9 71.8v5.3M96.9 78v1.2M46.4 88.6v1.2M46.4 90.8v4.3M46.4 96.2v1.2"/>
<path d="M46.4 98.4v4.3M51.4 83.2h-5v4.4M52.4 83.2h1.2M96.9 80.2v5.3M96.9 86.5v1.2M96.9 88.7v5.3M96.9 94.9v1.2M96.9 97.1v5.3M40.9 108.1h5.5M43.9 107.6l2.5 .5-2.5 .5zM46.4 103.7v1.2M46.4 105.9v4.4"/>
<path d="M91.3 108.2h5.6M94.4 107.7l2.5 .5-2.5 .5zM96.9 103.4v1.2M96.9 105.6v5.3M459 397.1v6"/>
</g>
<path d="M559.1 321.8h-11.7l-5.8 10-2.9-5h5.7M564.1 321.5a19.9 19.9 0 0 0 0 12.1M571.9 329.3a1.67 1.67 0 0 0-1.6-2.4 1.67 1.67 0 0 0-1.4 2.5 1.67 1.67 0 0 0 2.9 .2M576.1 322l-5.7 10-2.9-5M579.5 321.5a19.9 19.9 0 0 1 0 12.1M459 397.1h2v5.5l.4 .4 .3 .1h3.6l.6-.2 .1-.4v-5.4h2v6.4l-.4 .9-.6 .5-1 .2h-5a2 2 0 0 1-2-2M469.5 397.8l.8-.6 .7-.1h7.1v2h-6.6a.51 .51 0 0 0-.4 .5 .51 .51 0 0 0 .4 .5h4.9a2.41 2.41 0 0 1 1.7 3 2 2 0 0 1-2.1 2h-7v-2h6.5a.51 .51 0 0 0 .5-.5 .51 .51 0 0 0-.5-.5h-4.8a2.34 2.34 0 0 1-1.7-3zM479 397.1h2.1v3.5l8.9-5.8 1.1 1.6-6 4 4 4.7h-2.7l-3-3.5-2.3 1.5v2h-2.1zM559 401.5h3.1" fill="none" stroke="#000" stroke-width=".35"/>
<path d="M59.6 47.1v4.7M96.9 46.5v5.2M59.6 78.6v4.6h-5M51.4 83.2h-5v4.4M46.4 105.9v4.4M96.9 105.6v5.3" fill="none" stroke="#000" stroke-width=".78"/>
<g fill="#000">
<path d="M35.4 30.2l2.5 .5-2.5 .4zM43.9 30.2l2.5 .5-2.5 .4zM57.1 30.2l2.5 .5-2.5 .4zM64.4 30.2l2.5 .5-2.5 .4zM71.7 30.2l2.5 .5-2.5 .4zM87.1 30.2l2.5 .5-2.5 .4zM94.4 30.2l2.5 .5-2.5 .4zM101.7 30.2l2.5 .5-2.5 .4zM133.1 30.2l2.5 .5-2.5 .4zM154.4 30.2l2.5 .5-2.5 .4zM179.4 30.2l2.5 .5-2.5 .4zM213.1 30.2l2.5 .5-2.5 .4z"/>
<path d="M246.6 30.2l2.5 .5-2.5 .4zM256.6 30.2l2.5 .5-2.5 .4zM281.6 30.2l2.5 .5-2.5 .4zM309.1 30.2l2.5 .5-2.5 .4zM356.6 30.2l2.5 .5-2.5 .4zM371.6 30.2l2.5 .5-2.5 .4zM402.2 30.2l2.5 .5-2.5 .4zM442.2 30.2l2.4 .5-2.4 .4zM470.8 30.2l2.5 .5-2.5 .4zM477.2 30.2l2.5 .5-2.5 .4zM483.2 30.2l2.5 .5-2.5 .4zM490.5 30.2l2.5 .5-2.5 .4z"/>
<path d="M505.9 30.2l2.5 .5-2.5 .4zM513.2 30.2l2.5 .5-2.5 .4zM520.5 30.2l2.5 .5-2.5 .4zM533.7 30.2l2.5 .5-2.5 .4zM544.2 30.2l2.5 .5-2.5 .4zM19.9 57.2h1l-.5 2.5zM57.1 49l2.5 .5-2.5 .5zM94.4 48.6l2.5 .5-2.5 .4zM439.6 42.8l2.6 .5-2.6 .5zM447.2 43.3l2.5-.5v1zM580.8 53.7l.4 2.4h-.9zM19.9 63.1h1l-.5 2.5z"/>
<path d="M19.9 69.5h1l-.5 2.5zM19.9 75.8h1l-.5 2.5zM559.9 61.7h1.1l-.6 2.5zM559.9 68h1.1l-.6 2.5zM19.9 81.8h1l-.5 2.5zM19.9 88.2h1l-.5 2.5zM19.9 94.6h1l-.5 2.4zM559.9 84.9h1.1l-.6 2.5zM559.9 91.2h1.1l-.6 2.5zM19.9 100.6h1l-.5 2.5zM43.9 107.6l2.5 .5-2.5 .5zM79.4 118.2l2.5 .5-2.5 .5z"/>
<path d="M90.6 118.2l2.5 .5-2.5 .5zM94.4 107.7l2.5 .5-2.5 .5zM98.1 118.2l2.6 .5-2.6 .5zM479.4 118.2l2.5 .5-2.5 .5zM486.9 118.2l2.5 .5-2.5 .5zM502.2 118.2l2.5 .5-2.5 .5zM580.3 101.2h.9l-.4 2.5zM562.2 170.6h1l-.5 2.5zM562.7 165.1l.5 2.5h-1zM31.9 190.6l2.5-.5v1zM548.2 190.1l2.5 .5-2.5 .5zM38.6 301.9h.9l-.5 2.5z"/>
<path d="M39 307.4l.5 2.5h-.9zM141.1 308.5l.5 2.5h-1zM38.6 336.4h.9l-.5 2.5zM75.2 336.4l.5 2.5h-1zM78.1 323.4l2 1.5-.7 .7zM140.6 330h1l-.5 2.4zM39 341.9l.5 2.5h-.9zM74.7 341.9h1l-.5 2.5zM79.4 355.4l.7 .6-2 1.5zM164.6 348.7l2.5 .5-2.5 .5zM169.1 349.2l2.6-.5v1z"/>
</g>
<g font-size="7.8">
<text x="144" y="251.8">B-B ( 1 : 1 )</text>
<text x="36.3" y="252.4">A-A ( 1 : 1 )</text>
<text x="303.3" y="267.5">( 1 : 5 )</text>
<text x="514.3" y="367">Licht 150 Topplatte</text>
<text x="516" y="402.7">licht_150_top</text>
<text x="563.5" y="403.5">50.00</text>
</g>
<g font-size="5.4">
<text x="36.5" y="4.3">8</text>
<text x="108.8" y="4.1">7</text>
<text x="185.6" y="4.2">6</text>
<text x="257.6" y="4.1">5</text>
<text x="333" y="4.2">4</text>
<text x="407.5" y="4.3">3</text>
<text x="481.5" y="4.2">2</text>
<text x="556.1" y="4.2">1</text>
<text x="33.6" y="28.7" transform="rotate(-90 33.6 28.7)">0</text>
<text x="39.7" y="28.7" transform="rotate(-90 39.7 28.7)">8</text>
<text x="48.2" y="28.7" transform="rotate(-90 48.2 28.7)">29</text>
<text x="61" y="28.7" transform="rotate(-90 61 28.7)">55,4</text>
<text x="68.7" y="28.7" transform="rotate(-90 68.7 28.7)">70</text>
<text x="75.6" y="28.7" transform="rotate(-90 75.6 28.7)">84,6</text>
<text x="91" y="28.7" transform="rotate(-90 91 28.7)">115,4</text>
<text x="98.7" y="28.7" transform="rotate(-90 98.7 28.7)">130</text>
<text x="105.6" y="28.7" transform="rotate(-90 105.6 28.7)">144,6</text>
<text x="137.1" y="28.7" transform="rotate(-90 137.1 28.7)">207,5</text>
<text x="158.7" y="28.7" transform="rotate(-90 158.7 28.7)">250</text>
<text x="183.7" y="28.7" transform="rotate(-90 183.7 28.7)">300</text>
<text x="217.4" y="28.7" transform="rotate(-90 217.4 28.7)">500</text>
<text x="250.9" y="28.7" transform="rotate(-90 250.9 28.7)">680</text>
<text x="260.9" y="28.7" transform="rotate(-90 260.9 28.7)">700</text>
<text x="285.9" y="28.7" transform="rotate(-90 285.9 28.7)">750</text>
<text x="313.3" y="28.7" transform="rotate(-90 313.3 28.7)">805</text>
<text x="360.9" y="28.7" transform="rotate(-90 360.9 28.7)">900</text>
<text x="375.9" y="28.7" transform="rotate(-90 375.9 28.7)">930</text>
<text x="406.4" y="28.7" transform="rotate(-90 406.4 28.7)">1100</text>
<text x="446.4" y="28.7" transform="rotate(-90 446.4 28.7)">1180</text>
<text x="474.7" y="28.7" transform="rotate(-90 474.7 28.7)">1247,4</text>
<text x="481.4" y="28.7" transform="rotate(-90 481.4 28.7)">1250</text>
<text x="487.5" y="28.7" transform="rotate(-90 487.5 28.7)">1262</text>
<text x="494.4" y="28.7" transform="rotate(-90 494.4 28.7)">1276,6</text>
<text x="509.8" y="28.7" transform="rotate(-90 509.8 28.7)">1307,4</text>
<text x="517.4" y="28.7" transform="rotate(-90 517.4 28.7)">1322</text>
<text x="524.4" y="28.7" transform="rotate(-90 524.4 28.7)">1336,6</text>
<text x="537.9" y="28.7" transform="rotate(-90 537.9 28.7)">1363</text>
<text x="548.4" y="28.7" transform="rotate(-90 548.4 28.7)">1384</text>
<text x="1.2" y="40.1">F</text>
<text x="590.3" y="36.5">F</text>
<text x="424" y="42">10 (4x)</text>
<text x="50.1" y="50.8">A</text>
<text x="86.3" y="50.4">B</text>
<text x="16" y="55.4">0</text>
<text x="562.4" y="55.4">0</text>
<text x="16" y="61.4">8</text>
<text x="562.4" y="65.9">21</text>
<text x="13.5" y="67.5">30</text>
<text x="562.4" y="71.9">32,5</text>
<text x="9.5" y="73.4">35,4</text>
<text x="13.1" y="80.2">45</text>
<text x="13.5" y="86.1">50</text>
<text x="562.4" y="88.8">67,5</text>
<text x="579.8" y="84.5" transform="rotate(-90 579.8 84.5)">100</text>
<text x="9.5" y="92.1">64,6</text>
<text x="562.4" y="95.5">79</text>
<text x="13.5" y="98.8">70</text>
<text x="1.1" y="104">E</text>
<text x="13.5" y="104.8">92</text>
<text x="590.5" y="103.9">E</text>
<text x="37.1" y="109.6">A</text>
<text x="87.4" y="110">B</text>
<text x="33.6" y="123.2" transform="rotate(-90 33.6 123.2)">0</text>
<text x="83.7" y="127.4" transform="rotate(-90 83.7 127.4)">100</text>
<text x="94.6" y="131.1" transform="rotate(-90 94.6 131.1)">122,5</text>
<text x="102.1" y="131.1" transform="rotate(-90 102.1 131.1)">137,5</text>
<text x="506.4" y="129.9" transform="rotate(-90 506.4 129.9)">1300</text>
<text x="483.3" y="133.9" transform="rotate(-90 483.3 133.9)">1254,5</text>
<text x="490.8" y="133.5" transform="rotate(-90 490.8 133.5)">1269,5</text>
<text x="561.3" y="159.3" transform="rotate(-90 561.3 159.3)">(16)</text>
<text x=".9" y="175.4">D</text>
<text x="590.3" y="174.3">D</text>
<text x="284.3" y="189.6">1392</text>
<text x="1.2" y="245.2">C</text>
<text x="590.5" y="246.8">C</text>
<text x="37.2" y="294.1" transform="rotate(-90 37.2 294.1)">3 (16x)</text>
<text x="1.1" y="316.2">B</text>
<text x="388.9" y="316.1">zulässige Positionstoleranz aller</text>
<text x="590.2" y="314.3">B</text>
<text x="388.9" y="321.9">Bohrungen: ±0,2 / Rz63</text>
<text x="139.3" y="326.2" transform="rotate(-90 139.3 326.2)">24 (4x)</text>
<text x="388.9" y="327.7">admissible position tolerance</text>
<text x="547.5" y="326.5">Rz63</text>
<text x="388.9" y="333.5">of all holes: ±0,2 / Rz63</text>
<text x="83.9" y="344" transform="rotate(-90 83.9 344)">90°</text>
<text x="172.7" y="347.8">2 (2x)</text>
<text x="37.2" y="361.7" transform="rotate(-90 37.2 361.7)">3 (20x)</text>
<text x="73.4" y="372.5" transform="rotate(-90 73.4 372.5)">8 (20x)</text>
<text x="1" y="383.9">A</text>
<text x="589.9" y="386.7">A</text>
<text x="406.4" y="391.5">2,150 kg</text>
<text x="466.1" y="391.7">1 : 2</text>
<text x="399" y="400.2">Spanplatte</text>
<text x="581.2" y="402.7">A2</text>
<text x="399" y="408.1">16x100x1392</text>
<text x="37.7" y="419.3">8</text>
<text x="110.8" y="419.2">7</text>
<text x="186.6" y="419.2">6</text>
<text x="259" y="419.2">5</text>
<text x="333.2" y="419.3">4</text>
<text x="411.9" y="419.3">3</text>
<text x="482.3" y="419.2">2</text>
<text x="558.5" y="419.2">1</text>
</g>
<g font-size="4.6">
<text x="37.2" y="298.1" transform="rotate(-90 37.2 298.1)">⌀</text>
<text x="139.3" y="330.1" transform="rotate(-90 139.3 330.1)">⌀</text>
<text x="37.2" y="365.7" transform="rotate(-90 37.2 365.7)">⌀</text>
<text x="73.4" y="376.4" transform="rotate(-90 73.4 376.4)">⌀</text>
</g>
<g font-size="3.9">
<text x="579.2" y="74.1" transform="rotate(-90 579.2 74.1)">1</text>
<text x="297" y="189.1">1</text>
<text x="456.8" y="367.7">23.05.2018</text>
<text x="481.2" y="367.7">Granz</text>
</g>
<g font-size="3.6">
<text x="582.8" y="409.5">1</text>
<text x="582.8" y="414.5">1</text>
</g>
<g font-size="3.3">
<text x="579.2" y="77.2" transform="rotate(-90 579.2 77.2)">±</text>
<text x="294" y="189.1">±</text>
</g>
<text font-size="3.1" x="460.1" y="408.5">Member of Aumann AG</text>
<g font-size="2.8">
<text x="396.2" y="357.4">Index</text>
<text x="413.7" y="357.4">Place/Ort</text>
<text x="432.5" y="357.4">Date/Datum</text>
<text x="457.7" y="357.4">Name</text>
<text x="521" y="357.4">Change/Änderung</text>
<text x="457.8" y="362.4">Date/Datum</text>
<text x="482.8" y="362.4">Name</text>
<text x="500" y="361.3">Benennung</text>
<text x="392.1" y="374.8">.....6</text>
<text x="401.4" y="376.5">.....30</text>
<text x="402.8" y="373.2">&gt;6</text>
<text x="411" y="376.5">.....120</text>
<text x="412.1" y="373.2">&gt;30</text>
<text x="421.7" y="374.8">&gt;120</text>
<text x="393.7" y="382.2">0,1</text>
<text x="403.6" y="382.2">0,2</text>
<text x="413.6" y="382.2">0,3</text>
<text x="423.6" y="382.2">0,5</text>
<text x="500" y="378.8">Title</text>
<text x="488.7" y="386.4">ISO E</text>
<text x="390" y="396.3">Material</text>
<text x="500" y="396.3">Drawing-No./Z-Nr.</text>
<text x="580" y="396.8">Original</text>
<text x="500" y="408.4">File/Datei:</text>
<text x="554.6" y="408.4">Inventor + SmarTeam</text>
</g>
<g font-size="2.4">
<text x="391.5" y="382.2">±</text>
<text x="401.4" y="382.2">±</text>
<text x="411.4" y="382.2">±</text>
<text x="421.4" y="382.2">±</text>
</g>
<g font-size="2.3">
<text x="431.9" y="361.9">for nom. angles</text>
<text x="432.5" y="364.6">without spec./</text>
<text x="433" y="367.2">Für nicht tol.</text>
<text x="434.2" y="369.9">Winkel gilt</text>
<text x="450.1" y="366.2">drawn</text>
<text x="450.3" y="371">exam.</text>
<text x="450.6" y="368.2">erst.</text>
<text x="432" y="372.6">DIN ISO 2768-m</text>
<text x="433.5" y="377.1">Edge finish/</text>
<text x="450.6" y="372.7">gepr.</text>
<text x="431.2" y="379.7">Werkstückkanten</text>
<text x="435" y="382.4">DIN 6784</text>
<text x="450.4" y="381">freig.</text>
<text x="451.3" y="383.2">rel.</text>
<text x="390" y="387.5">Weight/Masse</text>
<text x="450.1" y="386.6">Scale</text>
<text x="450.1" y="389.3">Maßstab</text>
</g>
<g font-size="2.2">
<text x="395.6" y="363.5">for nom. dim. without spec. tol.</text>
<text x="399" y="367.4">Für nicht tol. Maße gilt</text>
<text x="397.9" y="411.9">All rights remain with company, which mentioned above also for the case to patent these as commercial protective rights. All rights of disposition, particularly for copying or distributing, reserved.</text>
<text x="417.3" y="414.5">Alle Rechte bei oben genannter Firma, auch für den Fall von Schutzrechtsanmeldung. Jede Verfügungsbefugnis, wie Kopier- und Weitergaberecht bei uns.</text>
</g>
<g font-size="1.8">
<text x="449.3" y="375.9">lastexam.</text>
<text x="449.7" y="377.9">zul. gepr.</text>
<text x="579.5" y="406.6">Sheet/Blatt</text>
<text x="579.5" y="411.6">of/von</text>
</g>
</svg>
